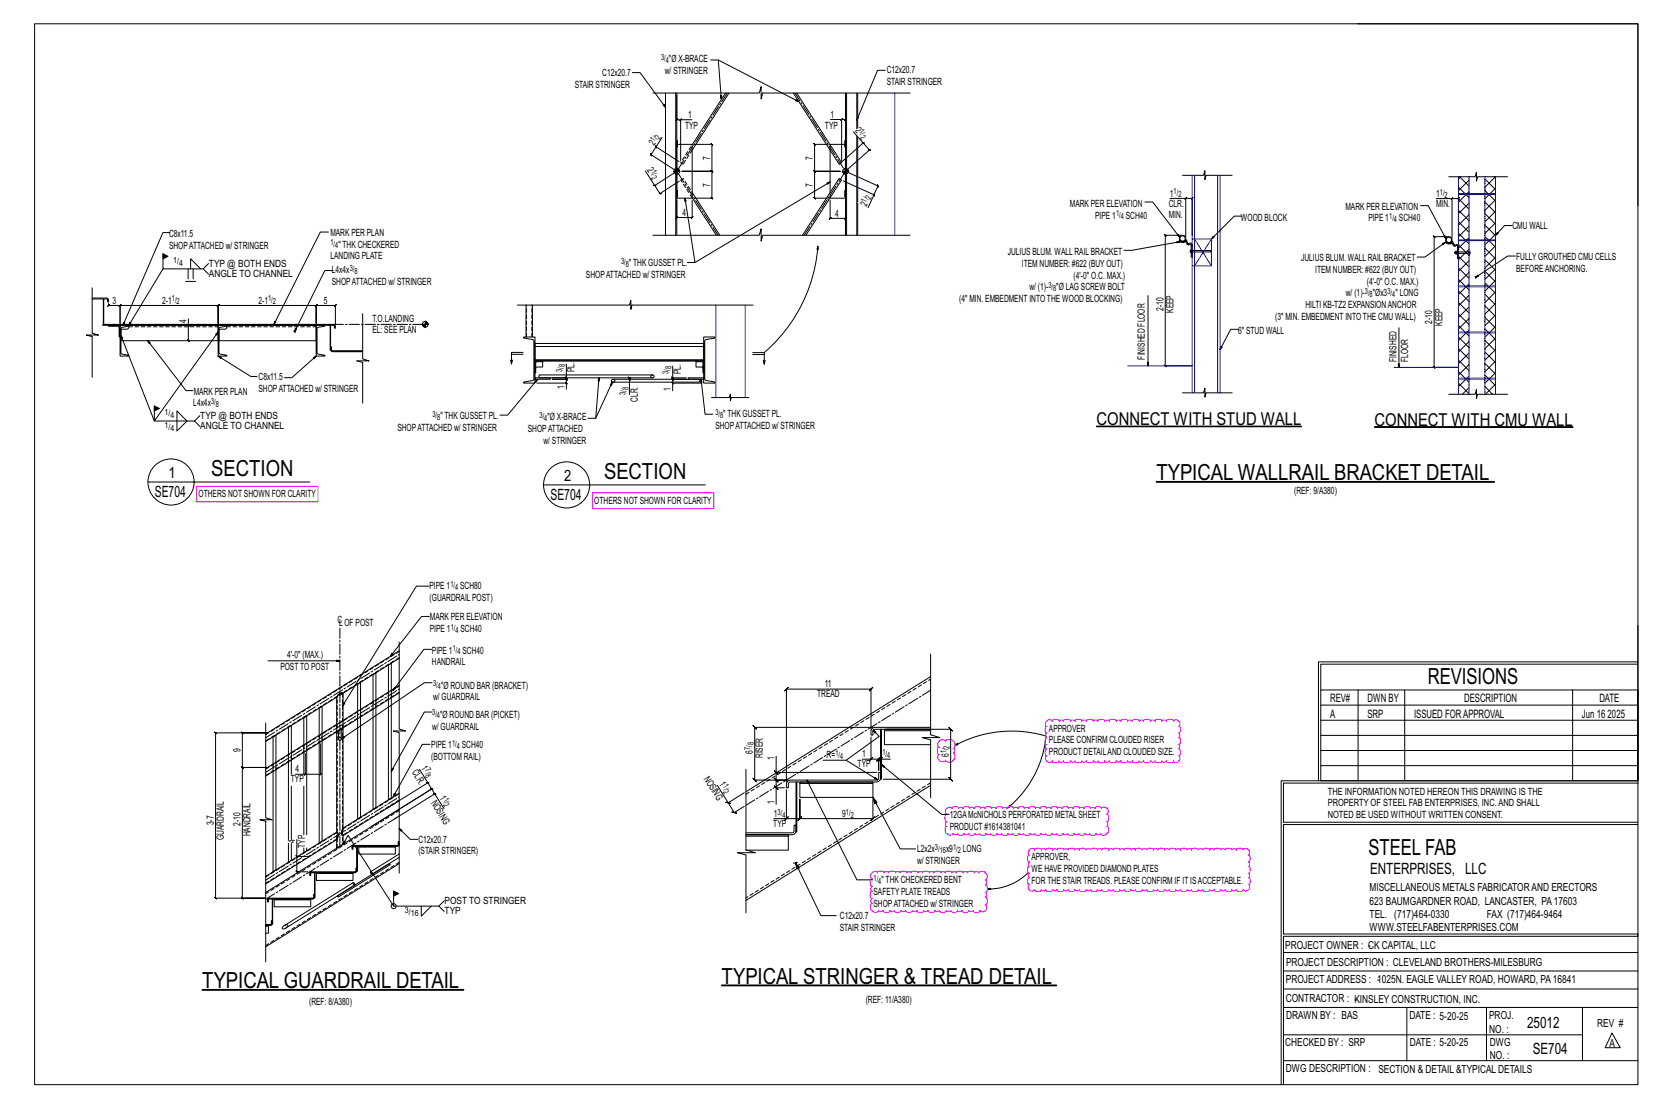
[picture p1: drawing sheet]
<svg xmlns="http://www.w3.org/2000/svg" width="914mm" height="610mm" viewBox="0 0 914 610" stroke-linecap="round" stroke-linejoin="round" font-family="sans-serif">
<g fill="none" stroke="#000" stroke-width=".55">
<path d="M19 13h883v584h-883zM747 13h155v100M348 40h4l14 19M391 33h4l45 23M395 33l2 22M487 39h-4l-11 27M359 51h59l1-3v6l1-3h81M366 51v79M372 51v79M373 52v14h-1l1-1v1h2M373 51v79M399 51l-18 29"/>
<path d="M401 51l-20 32M437 51l25 39h1l-24-39M465 52v14l1-1-1 1h-2M465 51v79M466 51v79M472 51v20M364 76l-3 5 13 8M373 77v4zM373 80h8v29h-8v-1M375 66v-1l-1 1zM381 66h-6v23M382 80h10l-1-1 1 1v14h-1l1 1v-1h-17h17h-1l1 1v-1v15h-1l1 1v-1h-10"/>
<path d="M456 80h-8v-1l1 1h-1v14l1 1-1-1h15h-15l1 1-1-1v15l1 1-1-1h8M457 66h6v23M464 65l-1 1zM465 77v4zM465 80h-8M470 73l5 6-12 11M472 75v55M474 79h2zM475 79l4 4h-1h1l-14 11 18 8 1 1-1-1-2 5M361 80v2zM361 81l-3 4v-1l1 2-1-1 15 9-13 8-5-8M371 94h3"/>
<path d="M371 95l1 1M371 94l2 2M371 94l2 1M372 94l1 1M373 93l1 1M373 94h.1M374 100l-11 7h1l-1-1v1l-3-5M457 83v23M464 94h3M464 95l1 1M464 94l1 2M464 100l17 7-3 7"/>
<path d="M464 94l1 1M465 94v1M465 93l2 1M465 94h1M466 93l1 1M651 97h12v-3v5l1-2h14M798 97h14l1-2v5v-3h17M804 97l5 6M804 97l-1 2M809 99l-6 6M817 99l6 5M823 97v1"/>
<path d="M823 97l-6 6M360 102h1zM373 105v3zM373 110v10h-1l1-1v1h8l1-1-1 1v-10M377 109l6 36M381 106l15 24M381 109l13 21M457 110v10l-1 1 1-1h8v1l1-1h-1v-10M457 100l-74 45h-5M465 105v3zM465 108v1h-8M481 107v1z"/>
<path d="M630 111h5l14 20M644 109h9v21M653 109l-1 1 1-1zM653 109h3v1l1-1h-1v21M684 119h-4l-13 13M782 113h4l10 18M791 109h8v22M799 109v1l1-1zM799 109h4l-1 1 1-1v21l6-5M803 103l6 6M803 109l6 6M803 116l6 6"/>
<path d="M809 118l-6 6M809 112l-6 6M809 106l-6 5M817 111l6 6M817 118l6 5M817 105l6 6M823 116l-6 6M823 110l-6 6M823 104l-6 5M90 140v8h22l3-3M93 128h-3l-22 51M181 128h-5l-25 51"/>
<path d="M359 130h59l1-4v7l1-3h81M442 130l20-32 1 1-19 31M450 136v1zM450 136a86 86 0 0 1-29 58M650 133l-27 5h-4M650 133h-1a2.6 2.6 0 0 0 4 0l1 1-1-2-2 1M650 130h-9v-1l1 1h-1v72v-1l1 1h-1h15M653 134l1 1M654 134h.1M654 134a1.1 1.1 0 0 1 1 0 1.1 1.1 0 0 1 1 1M654 134v1l2-1v1M655 138h1v1h-1v-1h1"/>
<path d="M656 135v7zM656 138h10v1h-10zM796 133l-12 9h-4M796 133a2.6 2.6 0 0 0 3 1h1v-1l-2 1M797 130h-7h-1l1 1v-1v72h-1l1 1v-1h13M800 134l1 2M800 134l1 1M801 135a1.1 1.1 0 0 1 1 0 1.1 1.1 0 0 1 1 0v1M801 135v1l1-1v1M801 139v1M801 139h1M802 138h-1v2h1v-2v2"/>
<path d="M802 136h1v6h-1zM803 135l6 6M803 128l6 6M803 122l6 6M803 140h6M803 139h6M809 139v1v-2v1M809 131l-6 6M809 137l-6 6M817 124l6 6M817 130l6 6M817 137l6 5"/>
<path d="M823 123l-6 6M823 129l-6 6M823 135l-6 6M832 124h-4l-5 6M51 158v25l3 2h-6h3v23M90 148l-19 31M102 155h6M104 148v6M105 148v-5l5 5M106 148v6M112 148l3 3M183 149h-4l-17 34"/>
<path d="M803 154l6 6M803 147l6 6M803 141l6 6M809 144l-6 5M809 150l-6 6M809 156l-6 6M812 152v1M812 153h.1M817 156l6 6M817 149l6 6M817 143l6 6M823 142l-6 6"/>
<path d="M823 148l-6 6M823 154l-6 6M834 141h-4l-18 12M51 164h8l1 1v1h-1v-1h-8M57 179h126a1.2 1.2 0 0 1 2 0 1.2 1.2 0 0 1-1 2v-1l-1-1h-126zM57 165v13zM60 179h6v7l-1-6h-5zM60 167l-1 2 1-1h6v1l1-1h-1v10v-10v1l1-1h-1h54v1l1-1h-1v10v-10v1l1-1h-1h54v1l1-1h-1v10v-10v1l1-1h-1h11l-1 1 1-1v11M66 179h5v1h-4v1v13l4 2h-5zM103 179l1 1zM104 176v12l-1-1 1 1M120 179h5v1h-4v1v13l4 2h-5z"/>
<path d="M174 179h5v1h-4v1v13l4 2h-5zM182 179v14zM200 173v25l3 1h-7l4 1v22M232 179h4M233 179l1 1M233 179h1M234 179h.1M234 178l1 1M234 177l2 2M234 178v1M234 177v3M234 177l2 1"/>
<path d="M285 168h62v-3v5l1-2h67M290 168v18M293 168v18M632 163v39M803 160l6 6M803 167l6 5M803 173l6 6M803 179l6 6M809 175l-6 6M809 163l-6 5M809 169l-6 6M817 168l6 6"/>
<path d="M817 162l6 6M817 175l6 6M823 180l-6 6M823 174l-6 5M823 167l-6 6M823 161l-6 6M67 181h3l1-2h49v9h-53zM81 188l21 27h4M120 196l18 11h3M120 183l-35 49-18-47M121 181h3l1-2h49v9h-53zM162 182v1"/>
<path d="M162 183h1M174 196l-13 12h-4M200 193h-17v-2h-1v2l1 1h17M281 198l1 2M282 195h6M288 194h-6v6v-2M288 186h7v25h-7v-1l5-1h1v-21l-1-1-5-1zM295 198h92v1h-92zM295 191h92v7M299 199h-4v5M299 199h84M383 199h4v6v-1"/>
<path d="M387 186h7l-6 1v1v21l1 1h5v1h-7zM387 191v-2h-92v9M414 194h7v7l-1-3M414 195h7M421 198v3M682 181h-4l-6 12M770 180v22M803 198l6 6M803 192l6 6M803 186l6 5M809 194l-6 6M809 188l-6 6"/>
<path d="M809 182l-6 6M817 181l6 6M817 194l6 6M817 187l6 6M823 186l-6 6M823 193l-6 5M823 199l-6 6M295 208h8v1h-8zM295 203l4-1v-3h-4v6v-1M296 211h16v3M296 209l-17 20h-4M311 210l1 1z"/>
<path d="M311 208l1 1zM312 208v1l-1-1 1 1h-8h8l-1-1 1 1v2M312 201v7h-8M330 208l-2 22h-4M337 210l-9 20M338 209h47a.8 .8 0 0 1 0 1h-47a.8 .8 0 0 1-1-1 .8 .8 0 0 1 1 0 .8 .8 0 0 1 0 1M346 208l1 1zM347 209v8M347 208h-1l1 1v-1v1M359 206a1.1 1.1 0 0 0-1 2 1 1 0 0 0 2 0 1.1 1.1 0 0 0-1-2h-62a.8 .8 0 0 0 0 1 .8 .8 0 0 0 0 1h62M370 210l1 1zM370 208l1 1z"/>
<path d="M370 208v1v-1l1 1h-1h8h-8v-1l1 1h-1v2M370 202v6h8M379 208h8v1h-8zM386 209l2 19h4M386 211h-16v4M387 203l-4-1v-3h4v5M392 219h10v-2v4l1-2h9M651 216h12v-2v5l1-3h14M798 217h14l1-2v4v-2h17M803 211l6 6M803 205l6 5M809 201l-6 6"/>
<path d="M809 207l-6 6M809 213l-4 4M817 206l6 6M817 200l6 6M817 213l5 4M823 212l-5 5M823 205l-6 6M85 224v8h22l3-3M97 226l6 6-6 5zM107 232l3 3M81 265h90M299 267h89"/>
<path d="M236 323h-7l-40 66M236 339h-4l-17 22M220 354v47l3 2h-6h3v78M220 358l-74 46M238 358h-5l-17 22M902 345v85h-197M148 364h39M220 362l-31 20M220 377l-74 46M238 376h-4l-46 31M512 360v45l5 1h-9l4 1v32M512 373l-101 63"/>
<path d="M727 380h175v50h-175zM748 380v50M773 380v50M866 380v50M902 366h-175v14M902 364h-176v66M146 398v52l4 1h-7l3 1v78M160 400v15M167 395v16M169 394v16M185 384l-39 24M189 382l-1-1-2 2-1 1v15"/>
<path d="M189 382h.1M189 382v15M198 394v56l-1 1v-56M198 391v-15l-1 1v15M207 389v56l-2 1v-56M207 386v-16l-2 1v16M215 384v55l-1 1v-55M215 381v-16l-1 1v16M220 382l-74 45M238 392h-4l-19 33M727 397h175M727 388h175"/>
<path d="M118 403l1 1h28h-14v-1l1 1h-1v19v-1l1 1h-1h14h-14v-1l1 1h-1v72v-1l1 1h-1h13h-27l-1-1 1 1v-91zM159 419v43M159 401v15M160 418v8M167 414v12M168 415v11h-5M169 413v47M177 410v16l-1 1 1-1h-9M177 407v56l-1 1v-56M177 404v-15l-1 1v15M185 403v55M186 402v5l1 1 1-1"/>
<path d="M188 401v6M189 401v55l-1 1v3h1v5l3-5 25 39M237 410h-5l-15 29M427 416v9h56M453 419h13l17 10M479 402v-23l1-1-2 2 1-1h-46l1-1-2 2 1-1v52M479 406v12h-4M479 418h5l-1 1 2-2-1 1v6v-6l-1 1 2-2-1 1h1M480 417l-2 2zM481 401h-66l-1-1 2 2-1-1v29l-1-1 2 2-1-1h19M481 402l3 4-18 13M485 402v27z"/>
<path d="M486 417l-2 2zM487 402v8h25M488 402h35l-1-1 2 2-1-1v27l-1-1 2 2-1-1h-37M490 418h-5v6M512 401h-30l-2 1-1 3h2v-3h1h30h-25h25M526 411l1-2v1zM526 411a66 66 0 0 1 50-6 59 59 0 0 1-21 40M727 413h175M727 405h175M152 423v56l-2 1v-56M152 420v-15l-2 1v15M160 433v29"/>
<path d="M167 433v27M169 426l-1 1zM220 437l-31 19M231 424l5 7-23 14M235 431h1zM236 431l2 3h-1l1 1v-1l-34 21M239 437h1zM239 437l-1-3v1l-1-1h1l-17 11M395 433l6 9 9-5M411 424v44l5 2h-10l5 1v32M426 433l2 2zM426 424l2 2z"/>
<path d="M427 425v5l-1-1 2 2-1-1h6h-6l-1-1 2 2-1-1v4M432 434h-5v9M433 435v16h-7M433 431l2-1h48l1-1v-4h1v5l-2 1h-48h-1v3h-1zM438 431h1v27h-1zM440 431h41h-41zM440 431v8h41v-8M444 430l28 55h8M481 439l1 4 1-1-2-3 15 28h8M485 421l33 28h5M512 432l-101 64M705 430v167"/>
<path d="M727 422h175M902 431h-195v22h195M220 456l6 6h4M220 441l-31 19M220 446l-74 45M244 445l-5-8-22 14M399 442h3zM401 442l3 5h-1l3 1-2-1 6-3M411 459h25l1-1v-4h1v5l-2 1h-25h23h-23M434 450l-2 2zM481 440v11l1-1-2 2 1-1h-41l1-1-2 2 1-1v-11v11l1-1-2 2 1-1h-7M556 443v1l-1 1z"/>
<path d="M902 454h-195v60h195v2h-195v81M159 464v11l1-1v-10M163 471l1 1zM163 462v10h8M163 472v8l1 1-1-1h6M167 467v3l2-1v-2M185 462v5M185 462h.1M185 462a3 3 0 0 0 0-4l-39 25M185 462l-39 25M194 466h1h24v-3h1v3h-1h-24l-1 2zM196 466l1 14z"/>
<path d="M198 466h20zM198 466v4h20v-4M220 465h.1M220 470l-16 10v1h1l15-9M220 476l-74 45M434 460v8h-23M438 475l1 4 1-1-2-3 14 29h8M438 475h-1M439 475h-1M147 495h1h24l1-3v3h-1h-24v2h-1zM150 495v14zM151 495l20 1z"/>
<path d="M151 496v3h20v-3M171 480h24l1-2v2l-1 1h-23l-1 1zM173 481v13zM174 481h20zM174 481v4h20v-4M186 493l28-18 1 1-29 18zM217 491v8h25l3-3M232 499v6l5-6M242 499l3 3M544 490l1-1v1zM566 481a31 31 0 0 1-22 9M146 509h3v-2h1l-1 3h-3"/>
<path d="M148 510v4h-2M156 510a1.1 1.1 0 0 0-1 1 1.1 1.1 0 0 0 1 1 1.1 1.1 0 0 0 1-1 1.1 1.1 0 0 0 2-1 1.1 1.1 0 0 0-1-1 1.1 1.1 0 0 0-2 1l38-24 1 1-38 24M707 535h195M707 525h195M707 555h195M707 545h195M774 555v29M818 555v29M871 555v29M707 570h164M887 569l5 8h-8zM707 584h195"/>
<circle cx="373" cy="94" r="1.6"/>
<circle cx="465" cy="94" r="1.6"/>
<circle cx="651" cy="131" r="1.5"/>
<circle cx="651" cy="131" r="1.8"/>
<circle cx="798" cy="132" r="1.8"/>
<circle cx="798" cy="132" r="1.5"/>
<circle cx="234" cy="179" r="1.6"/>
<circle cx="94" cy="265" r="13"/>
<circle cx="312" cy="267" r="13"/>
<circle cx="217" cy="499" r="1.4"/>
</g>
<path d="M108 268h67v8h-67zM326 271h67v9h-67zM577 397l2-1v1a2.1 2.1 0 0 1 4 0 1.5 1.5 0 0 1 3 0 2.1 2.1 0 0 1 3 0 1.5 1.5 0 0 1 3 0 2.1 2.1 0 0 1 4 0 1.4 1.4 0 0 1 2 0 2.1 2.1 0 0 1 4 0 1.4 1.4 0 0 1 2 0 2.1 2.1 0 0 1 4 0 1.5 1.5 0 0 1 3 0 2.1 2.1 0 0 1 3 0 1.5 1.5 0 0 1 3 0 2.1 2.1 0 0 1 4 0 1.4 1.4 0 0 1 2 0 2.1 2.1 0 0 1 4 0 1.5 1.5 0 0 1 3 0 2.1 2.1 0 0 1 3 0 1.5 1.5 0 0 1 3 0 2.1 2.1 0 0 1 4 0 1.4 1.4 0 0 1 2 0 2.1 2.1 0 0 1 4 0 2 2 0 0 1 3 0 2 2 0 0 1 0 3 2.1 2.1 0 0 1 0 4 1.4 1.4 0 0 1 0 2 2.1 2.1 0 0 1 0 4 1.4 1.4 0 0 1 0 2 2.1 2.1 0 0 1 0 4 2 2 0 0 1 0 3 2 2 0 0 1-3 0 2.1 2.1 0 0 1-4 0 1.4 1.4 0 0 1-2 0 2.1 2.1 0 0 1-4 0 1.5 1.5 0 0 1-3 0 2.1 2.1 0 0 1-3 0 1.5 1.5 0 0 1-3 0 2.1 2.1 0 0 1-4 0 1.4 1.4 0 0 1-2 0 2.1 2.1 0 0 1-4 0 1.5 1.5 0 0 1-3 0 2.1 2.1 0 0 1-3 0 1.5 1.5 0 0 1-3 0 2.1 2.1 0 0 1-4 0 1.4 1.4 0 0 1-2 0 2.1 2.1 0 0 1-4 0 1.4 1.4 0 0 1-2 0 2.1 2.1 0 0 1-4 0 1.5 1.5 0 0 1-3 0 2.1 2.1 0 0 1-3 0 1.5 1.5 0 0 1-3 0 2.1 2.1 0 0 1-4 0 2 2 0 0 1-3 0 2 2 0 0 1 0-3 2.1 2.1 0 0 1 0-4 1.4 1.4 0 0 1 0-2 2.1 2.1 0 0 1 0-4 1.4 1.4 0 0 1 0-2 2.1 2.1 0 0 1 0-4 2 2 0 0 1 1-3zM517 408l3-1 1 1a2.6 2.6 0 0 1 4 0l1 2-1 2a1.5 1.5 0 0 1 0 3 2.4 2.4 0 0 1 0 4l-2 1-2-1v-1a2.3 2.3 0 0 1-4 1 2.3 2.3 0 0 1 0-4 2.3 2.3 0 0 1 0-4 2 2 0 0 1 0-3zM521 445a2 2 0 0 1 3 0 2 2 0 0 1 4 0 1.4 1.4 0 0 1 2 0 2 2 0 0 1 4 0 1.4 1.4 0 0 1 2 0 2 2 0 0 1 4 0 1.4 1.4 0 0 1 2 0 2 2 0 0 1 4 0 1.4 1.4 0 0 1 2 0 2 2 0 0 1 4 0 1.4 1.4 0 0 1 2 0 2 2 0 0 1 4 0 1.4 1.4 0 0 1 2 0 2 2 0 0 1 4 0 1.4 1.4 0 0 1 2 0 2 2 0 0 1 4 0 1.5 1.5 0 0 1 3 0 2 2 0 0 1 3 0 1.5 1.5 0 0 1 3 0 2 2 0 0 1 3 0 1.5 1.5 0 0 1 3 0 2 2 0 0 1 3 0 1.5 1.5 0 0 1 3 0 2 2 0 0 1 3 0 1.5 1.5 0 0 1 3 0 2 2 0 0 1 3 0 1.5 1.5 0 0 1 3 0 2 2 0 0 1 3 0 2 2 0 0 1 3 0 2 2 0 0 1 0 3 2.3 2.3 0 0 1 0 4 1.5 1.5 0 0 1 0 3 2.4 2.4 0 0 1 0 4l-2 1h-1v-1l-1 1-2-1v1h-1h-2v-1l-1 1-2-1v1h-1h-2v-1l-2 1-1-1v1h-2h-1v-1l-2 1-1-1v1h-2h-1v-1l-2 1-1-1v1h-2h-1v-1l-2 1-1-1v1h-2h-1v-1l-2 1-1-1v1h-2h-1l-1-1-1 1-1-1v1h-2h-1l-1-1-1 1-1-1v1h-2h-1l-1-1-1 1-1-1v1h-2h-1l-1-1-1 1-1-1v1h-2h-2v-1l-1 1-1-1v1h-2h-2v-1l-1 1-1-1v1h-2h-2v-1v1l-2-1a2.5 2.5 0 0 1-4 0l-1-2 1-2v-1v-2l-1-2 1-1v-1zM566 468a2 2 0 0 1 4 0 2.1 2.1 0 0 1 3 0 1.5 1.5 0 0 1 3 0 2.1 2.1 0 0 1 3 0 1.5 1.5 0 0 1 3 0 2.1 2.1 0 0 1 4 0 1.4 1.4 0 0 1 2 0 2.1 2.1 0 0 1 4 0 1.4 1.4 0 0 1 2 0 2.1 2.1 0 0 1 4 0 1.4 1.4 0 0 1 2 0 2.1 2.1 0 0 1 4 0 1.5 1.5 0 0 1 3 0 2.1 2.1 0 0 1 3 0 1.5 1.5 0 0 1 3 0 2.1 2.1 0 0 1 3 0 1.5 1.5 0 0 1 3 0 2.1 2.1 0 0 1 4 0 1.4 1.4 0 0 1 2 0 2.1 2.1 0 0 1 4 0 1.4 1.4 0 0 1 2 0 2.1 2.1 0 0 1 4 0 1.4 1.4 0 0 1 2 0 2.1 2.1 0 0 1 4 0 1.5 1.5 0 0 1 3 0 2.1 2.1 0 0 1 3 0 1.5 1.5 0 0 1 3 0 2.1 2.1 0 0 1 3 0 1.5 1.5 0 0 1 3 0 2.1 2.1 0 0 1 4 0 1.4 1.4 0 0 1 2 0 2.1 2.1 0 0 1 4 0 1.4 1.4 0 0 1 2 0 2.1 2.1 0 0 1 4 0 1.4 1.4 0 0 1 2 0 2.1 2.1 0 0 1 4 0 1.5 1.5 0 0 1 3 0 2.1 2.1 0 0 1 3 0 2 2 0 0 1 3 0 2 2 0 0 1 0 3 2.1 2.1 0 0 1 0 4 1.4 1.4 0 0 1 0 2 2.1 2.1 0 0 1 0 4 1.4 1.4 0 0 1 0 2 2.1 2.1 0 0 1 0 4 2 2 0 0 1 0 3 2 2 0 0 1-3 0 2.1 2.1 0 0 1-3 0 1.5 1.5 0 0 1-3 0 2.1 2.1 0 0 1-4 0 1.4 1.4 0 0 1-2 0 2.1 2.1 0 0 1-4 0 1.4 1.4 0 0 1-2 0 2.1 2.1 0 0 1-4 0 1.4 1.4 0 0 1-2 0 2.1 2.1 0 0 1-4 0 1.5 1.5 0 0 1-3 0 2.1 2.1 0 0 1-3 0 1.5 1.5 0 0 1-3 0 2.1 2.1 0 0 1-3 0 1.5 1.5 0 0 1-3 0 2.1 2.1 0 0 1-4 0 1.4 1.4 0 0 1-2 0 2.1 2.1 0 0 1-4 0 1.4 1.4 0 0 1-2 0 2.1 2.1 0 0 1-4 0 1.4 1.4 0 0 1-2 0 2.1 2.1 0 0 1-4 0 1.5 1.5 0 0 1-3 0 2.1 2.1 0 0 1-3 0 1.5 1.5 0 0 1-3 0 2.1 2.1 0 0 1-3 0 1.5 1.5 0 0 1-3 0 2.1 2.1 0 0 1-4 0 1.4 1.4 0 0 1-2 0 2.1 2.1 0 0 1-4 0 1.4 1.4 0 0 1-2 0 2.1 2.1 0 0 1-4 0 1.4 1.4 0 0 1-2 0 2.1 2.1 0 0 1-4 0 1.5 1.5 0 0 1-3 0 2.1 2.1 0 0 1-3 0 1.5 1.5 0 0 1-3 0 2.1 2.1 0 0 1-3 0 2 2 0 0 1-3 0 2 2 0 0 1 0-3 2.1 2.1 0 0 1 0-4 1.4 1.4 0 0 1 0-2 2.1 2.1 0 0 1 0-4 1.4 1.4 0 0 1 0-2 2.1 2.1 0 0 1 0-4l-1-1zM480 481a2.1 2.1 0 0 1 3 0 2.1 2.1 0 0 1 4 0 1.4 1.4 0 0 1 2 0 2.1 2.1 0 0 1 4 0 1.4 1.4 0 0 1 2 0 2.1 2.1 0 0 1 4 0 1.5 1.5 0 0 1 3 0 2.1 2.1 0 0 1 3 0 1.5 1.5 0 0 1 3 0 2.1 2.1 0 0 1 4 0 1.4 1.4 0 0 1 2 0 2.1 2.1 0 0 1 4 0 1.4 1.4 0 0 1 2 0 2.1 2.1 0 0 1 4 0 1.4 1.4 0 0 1 2 0 2.1 2.1 0 0 1 4 0 1.5 1.5 0 0 1 3 0 2.1 2.1 0 0 1 3 0 1.5 1.5 0 0 1 3 0 2.3 2.3 0 0 1 4 0v2v1l-1 1 1 1-1 1 1 1 1 1-1 2h-1l1 2-1 1h1l1 2-1 2a2.2 2.2 0 0 1-1 3 2.2 2.2 0 0 1-2 0 2.1 2.1 0 0 1-4 0 1.5 1.5 0 0 1-3 0 2.1 2.1 0 0 1-3 0 1.5 1.5 0 0 1-3 0 2.1 2.1 0 0 1-4 0 1.4 1.4 0 0 1-2 0 2.1 2.1 0 0 1-4 0 1.4 1.4 0 0 1-2 0 2.1 2.1 0 0 1-4 0 1.5 1.5 0 0 1-3 0 2.1 2.1 0 0 1-3 0 1.5 1.5 0 0 1-3 0 2.1 2.1 0 0 1-3 0 1.5 1.5 0 0 1-3 0 2.1 2.1 0 0 1-4 0 1.4 1.4 0 0 1-2 0 2.1 2.1 0 0 1-4 0 1.4 1.4 0 0 1-2 0 2.3 2.3 0 0 1-4 0l-1-2v-1h1l-1-2 1-1h-1v-2v-2h1l-1-2 1-1h-1v-2v-2h1l-1-1z" fill="none" stroke="#f0f" stroke-width=".55"/>
<path d="M90 140l3 1-3 2zM85 224l3 1-3 1zM604 235h113zM757 235h109zM637 265h186v1h-186zM217 491l2 1-2 1zM111 545h144h-144zM397 542h185v1h-185z" fill="#000" stroke="#000" stroke-width=".55"/>
<g fill="none" stroke="#00f" stroke-width=".55">
<path d="M472 51v20M493 51v79M472 75v36M656 97v119M658 97v119M670 97v119M672 97v119M803 97v120M809 97v120M817 97v120M823 97v120M472 112v18"/>
<path d="M803 107h20M656 132h11v14h-11M658 132l9 14M667 132l-9 14M803 132h20M803 133h20M803 157h20M803 158h20M394 168v51M410 168v51M803 183h20M621 202h35"/>
<path d="M767 202h36M803 208h20M803 209h20"/>
</g>
<g fill="none" stroke="#000" stroke-width=".55" stroke-dasharray="2 1.4">
<path d="M373 80h.1M465 80v1M465 80h.1M373 81v-1M375 99l1-1 5 8M376 90h-1l6-10M381 83l-5 7M457 83v-3M373 107h.1M381 109l-6-10M457 109v-3M465 107h.1"/>
<path d="M650 133h1M655 138h1M656 138h.1M656 135h.1M656 139h.1M656 138v1zM796 133l2 1M801 140v-1M801 139h1M802 140v-2M802 140v-1M802 139h.1"/>
<path d="M802 139h1M802 136h1M802 140h.1M802 139h1h-1M803 136h-1M803 140h-1v-1h1M803 139l-1 1M803 140h-1M803 139h-1M809 140v-1M809 139h.1M71 180h49"/>
<path d="M125 180h49M290 186v-18M293 186v-18M220 362l-31 20M185 399h.1M185 400v-1M185 384h.1M186 383l-40 25M186 384h.1M187 382h1M188 382h.1M188 382h1"/>
<path d="M189 382v18M189 382l-3 1M189 382h.1M189 382l-4 2M189 397h.1M189 397v1M189 400h.1M189 399v1M189 398v1M197 395v-2M197 393v-1M197 393h.1"/>
<path d="M198 394h.1M198 391v1M198 393v1M198 392v1M205 390v-2M205 387h.1M205 388v-1M205 388h.1M207 389h.1M207 386v1M207 388v1M207 388h.1"/>
<path d="M207 387v1M214 385v-2M214 382h.1M214 383v-1M215 383v1M215 381v1M215 383h.1M215 382v1M220 381l-74 46M146 405l74-46M159 419v-2M159 416h.1"/>
<path d="M159 417v-1M159 417h.1M160 418h.1M160 415v1M160 417v1M160 417h.1M160 416v1M167 414v-2M167 411h.1M167 412v-1M169 412v1M169 410v1"/>
<path d="M169 412h.1M169 411v1M176 408v-1M176 406v-1M176 406h.1M176 407v-1M177 407h.1M177 404v2M177 406v1M177 406h.1M185 403h.1M185 403v-2"/>
<path d="M185 400h.1M185 401v-1M186 407h.1M187 406l-1 1M188 407l-1-1M189 400v65M189 400v1M146 424l74-46M150 424v-2M150 422v-1M150 422h.1M152 423h.1"/>
<path d="M152 420v1M152 422v1M152 421v1M411 437l101-63M512 431l-101 63M185 458h.1M185 459h1M186 459h.1M186 458v-74l1-2M186 459v1M186 460v1M188 459h.1"/>
<path d="M188 459v-1M188 458h.1M189 457h.1M189 457l-1 1M189 460l-1-1M189 457v-1M189 456v1M189 456h.1M189 456l31-19M189 460h.1M189 456v4M220 441l-31 19"/>
<path d="M185 462h.1M185 462v-3M185 462l-39 24M186 462h-1M186 467v-5M186 462v-4M186 461v1M186 461h.1M220 475l-74 46M146 492l74-46M146 483l39-25M194 486l1 1"/>
<path d="M195 487h.1M205 481l-1-1M205 481h.1"/>
</g>
<path d="M803 97h6v120h-6zM817 97h6v120h-6z" fill="none" stroke="#000" stroke-width=".55" stroke-dasharray="0 1"/>
<path d="M400 51l-27 43 22 36M443 130l22-36-27-43M183 179h51M146 406l74-46M146 425l74-46M411 443l101-63M187 466v-120M194 467v-1h1M146 495l74-46M146 485l74-46M147 496v-1h1M171 481v-1h1" fill="none" stroke="#000" stroke-width=".55" stroke-dasharray="5.8 1 1 1"/>
<g font-size="12.2">
<text x="116" y="262">SECTION</text>
<text x="333" y="264">SECTION</text>
<text x="637" y="264">TYPICAL WALLRAIL BRACKET DETAIL</text>
<text x="786" y="377">REVISIONS</text>
<text x="753" y="471">STEEL FAB</text>
<text x="111" y="544">TYPICAL GUARDRAIL DETAIL</text>
<text x="397" y="542">TYPICAL STRINGER &amp; TREAD DETAIL</text>
</g>
<g font-size="9.8">
<text x="604" y="234">CONNECT WITH STUD WALL</text>
<text x="757" y="234">CONNECT WITH CMU WALL</text>
</g>
<g font-size="8.6">
<text x="93" y="263">1</text>
<text x="311" y="265">2</text>
<text x="85" y="274">SE704</text>
<text x="303" y="275">SE704</text>
<text x="754" y="481">ENTERPRISES, LLC</text>
<text x="841" y="566">25012</text>
<text x="844" y="580">SE704</text>
</g>
<g font-size="6.4">
<text x="732" y="386">REV#</text>
<text x="753" y="386">DWN BY</text>
<text x="806" y="386">DESCRIPTION</text>
<text x="880" y="386">DATE</text>
<text x="732" y="395">A</text>
<text x="753" y="395">SRP</text>
<text x="778" y="395">ISSUED FORAPPROVAL</text>
<text x="871" y="395">Jun 16</text>
<text x="885" y="395">2025</text>
</g>
<g font-size="6.1">
<text x="754" y="491">MISCELLANEOUS METALS FABRICATORAND ERECTORS</text>
<text x="754" y="498">623 BAUMGARDNER ROAD, LANCASTER, PA17603</text>
<text x="754" y="505">TEL. (717)464-0330</text>
<text x="819" y="505">FAX (717)464-9464</text>
<text x="754" y="513">WWW.STEELFABENTERPRISES.COM</text>
<text x="708" y="523">PROJECT OWNER : -CK CAPITAL, LLC</text>
<text x="708" y="532">PROJECT DESCRIPTION : CLEVELAND BROTHERS-MILESBURG</text>
<text x="708" y="541">PROJECTADDRESS : -1025N. EAGLE VALLEY ROAD, HOWARD, PA16841</text>
<text x="708" y="552">CONTRACTOR : -KINSLEY CONSTRUCTION, INC.</text>
<text x="708" y="561">DRAWN BY : BAS</text>
<text x="776" y="561">DATE : 5-20-25</text>
<text x="820" y="561">PROJ.</text>
<text x="820" y="569">NO. :</text>
<text x="879" y="566">REV #</text>
<text x="708" y="576">CHECKED BY : SRP</text>
<text x="776" y="576">DATE : 5-20-25</text>
<text x="820" y="576">DWG</text>
<text x="886" y="577">A</text>
<text x="820" y="583">NO. :</text>
<text x="708" y="590">DWG DESCRIPTION : SECTION &amp; DETAIL &amp;TYPICAL DETAILS</text>
</g>
<g font-size="5.5">
<text x="368" y="34">&quot;Ø X-BRACE</text>
<text x="332" y="42">C12x20.7</text>
<text x="366" y="41">w/ STRINGER</text>
<text x="488" y="40">C12x20.7</text>
<text x="488" y="47">STAIR STRINGER</text>
<text x="316" y="48">STAIR STRINGER</text>
<text x="379" y="65">1</text>
<text x="457" y="65">1</text>
<text x="377" y="71">TYP</text>
<text x="454" y="71">TYP</text>
<text x="471" y="72" transform="rotate(48 471 72)">2</text>
<text x="360" y="81" transform="rotate(-57 360 81)">2</text>
<text x="391" y="88" transform="rotate(-90 391 88)">7</text>
<text x="447" y="88" transform="rotate(-90 447 88)">7</text>
<text x="356" y="94" transform="rotate(57 356 94)">2</text>
<text x="391" y="103" transform="rotate(-90 391 103)">7</text>
<text x="447" y="103" transform="rotate(-90 447 103)">7</text>
<text x="477" y="114" transform="rotate(-66 477 114)">2</text>
<text x="589" y="114">MARK PER ELEVATION</text>
<text x="643" y="114">CLR.</text>
<text x="644" y="108">1</text>
<text x="791" y="108">1</text>
<text x="791" y="114">MIN.</text>
<text x="376" y="119">4</text>
<text x="460" y="119">4</text>
<text x="741" y="116">MARK PER ELEVATION</text>
<text x="603" y="120">PIPE 1</text>
<text x="620" y="120">SCH40</text>
<text x="643" y="120">MIN.</text>
<text x="683" y="122">WOOD BLOCK</text>
<text x="753" y="122">PIPE 1</text>
<text x="770" y="122">SCH40</text>
<text x="93" y="130">C8x11.5</text>
<text x="182" y="130">MARK PER PLAN</text>
<text x="833" y="126">CMU WALL</text>
<text x="93" y="137">SHOPATTACHED w/ STRINGER</text>
<text x="186" y="136">&quot; THK CHECKERED</text>
<text x="182" y="143">LANDING PLATE</text>
<text x="555" y="140">JULIUS BLUM. WALLRAILBRACKET</text>
<text x="716" y="144">JULIUS BLUM. WALLRAILBRACKET</text>
<text x="835" y="143">FULLYGROUTHED CMU CELLS</text>
<text x="115" y="147">TYP @ BOTH ENDS</text>
<text x="346" y="146">&quot; THK GUSSET PL.</text>
<text x="563" y="147">ITEM NUMBER: #622 (BUYOUT)</text>
<text x="835" y="150">BEFOREANCHORING.</text>
<text x="115" y="153">ANGLE TO CHANNEL</text>
<text x="183" y="150">L4x4x</text>
<text x="323" y="153">SHOPATTACHED w/ STRINGER</text>
<text x="591" y="153">(4'-0&quot; O.C. MAX.)</text>
<text x="724" y="150">ITEM NUMBER: #622 (BUYOUT)</text>
<text x="183" y="157">SHOPATTACHED w/ STRINGER</text>
<text x="567" y="160">w/ (1)-</text>
<text x="581" y="160">&quot;Ø LAG SCREW BOLT</text>
<text x="753" y="157">(4'-0&quot; O.C. MAX.)</text>
<text x="62" y="167">3</text>
<text x="89" y="167">2-1</text>
<text x="142" y="167">2-1</text>
<text x="178" y="167">5</text>
<text x="528" y="166">(4&quot; MIN. EMBEDMENT INTO THE WOOD BLOCKING)</text>
<text x="741" y="163">w/ (1)-</text>
<text x="756" y="163">&quot;Øx3</text>
<text x="768" y="163">&quot; LONG</text>
<text x="640" y="171" transform="rotate(-90 640 171)">2-10</text>
<text x="646" y="172" transform="rotate(-90 646 172)">KEEP</text>
<text x="719" y="170">HILTI KB-TZ2 EXPANSIONANCHOR</text>
<text x="103" y="178" transform="rotate(-90 103 178)">4</text>
<text x="205" y="177">T.O.LANDING</text>
<text x="702" y="176">(3&quot; MIN. EMBEDMENT INTO THE CMU WALL)</text>
<text x="789" y="178" transform="rotate(-90 789 178)">2-10</text>
<text x="794" y="179" transform="rotate(-90 794 179)">KEEP</text>
<text x="205" y="184">EL: SEE PLAN</text>
<text x="682" y="184">6&quot; STUD WALL</text>
<text x="630" y="198" transform="rotate(-90 630 198)">FINISHED FLOOR</text>
<text x="769" y="200" transform="rotate(-90 769 200)">FINISHED</text>
<text x="775" y="200" transform="rotate(-90 775 200)">FLOOR</text>
<text x="142" y="209">C8x11.5</text>
<text x="316" y="205" transform="rotate(-90 316 205)">PL.</text>
<text x="375" y="206" transform="rotate(-90 375 206)">PL.</text>
<text x="311" y="214" transform="rotate(-90 311 214)">1</text>
<text x="369" y="215" transform="rotate(-90 369 215)">1</text>
<text x="107" y="218">MARK PER PLAN</text>
<text x="142" y="216">SHOPATTACHED w/ STRINGER</text>
<text x="351" y="221" transform="rotate(-90 351 221)">CLR.</text>
<text x="106" y="224">L4x4x</text>
<text x="110" y="231">TYP @ BOTH ENDS</text>
<text x="242" y="231">&quot; THK GUSSET PL.</text>
<text x="301" y="231">&quot;Ø X-BRACE</text>
<text x="398" y="230">&quot; THK GUSSET PL.</text>
<text x="110" y="236">ANGLE TO CHANNEL</text>
<text x="219" y="237">SHOPATTACHED w/ STRINGER</text>
<text x="291" y="238">SHOPATTACHED</text>
<text x="394" y="236">SHOPATTACHED w/ STRINGER</text>
<text x="299" y="244">w/ STRINGER</text>
<text x="109" y="274">OTHERS NOT SHOWN FOR CLARITY</text>
<text x="712" y="272">(REF: 9/A380)</text>
<text x="327" y="278">OTHERS NOT SHOWN FOR CLARITY</text>
<text x="236" y="324">PIPE 1</text>
<text x="253" y="324">SCH80</text>
<text x="236" y="331">(GUARDRAILPOST)</text>
<text x="237" y="342">MARK PER ELEVATION</text>
<text x="186" y="343">C</text>
<text x="187" y="345">LOF POST</text>
<text x="237" y="348">PIPE 1</text>
<text x="254" y="348">SCH40</text>
<text x="238" y="360">PIPE 1</text>
<text x="255" y="360">SCH40</text>
<text x="158" y="362">4'-0&quot; (MAX.)</text>
<text x="154" y="369">POSTTO POST</text>
<text x="238" y="366">HANDRAIL</text>
<text x="243" y="379">&quot;Ø ROUND BAR (BRACKET)</text>
<text x="454" y="378">11</text>
<text x="238" y="386">w/ GUARDRAIL</text>
<text x="450" y="384">TREAD</text>
<text x="242" y="395">&quot;Ø ROUND BAR (PICKET)</text>
<text x="238" y="402">w/ GUARDRAIL</text>
<text x="577" y="403">APPROVER</text>
<text x="237" y="412">PIPE 1</text>
<text x="254" y="412">SCH40</text>
<text x="577" y="409">PLEASE CONFIRM CLOUDED RISER</text>
<text x="132" y="414" transform="rotate(-90 132 414)">9</text>
<text x="237" y="418">(BOTTOM RAIL)</text>
<text x="414" y="415" transform="rotate(-90 414 415)">6</text>
<text x="420" y="418" transform="rotate(-90 420 418)">RISER</text>
<text x="426" y="419" transform="rotate(-90 426 419)">1</text>
<text x="455" y="418">R=</text>
<text x="475" y="417">1</text>
<text x="522" y="417" transform="rotate(-90 522 417)">6</text>
<text x="577" y="416">PRODUCT DETAILAND CLOUDED SIZE.</text>
<text x="163" y="425">4</text>
<text x="227" y="425" transform="rotate(58 227 425)">CLR.</text>
<text x="232" y="423" transform="rotate(58 232 423)">1</text>
<text x="472" y="423">TYP</text>
<text x="160" y="431">TYP</text>
<text x="387" y="429" transform="rotate(58 387 429)">NOSING</text>
<text x="396" y="432" transform="rotate(58 396 432)">1</text>
<text x="731" y="438">THE INFORMATION NOTED HEREON THIS DRAWING IS THE</text>
<text x="237" y="442" transform="rotate(58 237 442)">NOSING</text>
<text x="242" y="439" transform="rotate(58 242 439)">1</text>
<text x="426" y="443" transform="rotate(-90 426 443)">1</text>
<text x="426" y="450">1</text>
<text x="464" y="450">9</text>
<text x="731" y="444">PROPERTY OF STEEL FAB ENTERPRISES, INC.AND SHALL</text>
<text x="118" y="454" transform="rotate(-90 118 454)">3-7</text>
<text x="132" y="455" transform="rotate(-90 132 455)">2-10</text>
<text x="426" y="455">TYP</text>
<text x="523" y="450">12GAMcNICHOLS PERFORATED METALSHEET</text>
<text x="731" y="451">NOTED BE USED WITHOUT WRITTEN CONSENT.</text>
<text x="138" y="461" transform="rotate(-90 138 461)">HANDRAIL</text>
<text x="523" y="457">PRODUCT #1614381041</text>
<text x="123" y="463" transform="rotate(-90 123 463)">GUARDRAIL</text>
<text x="162" y="464" transform="rotate(-90 162 464)">4</text>
<text x="168" y="467" transform="rotate(-90 168 467)">TYP</text>
<text x="230" y="464">C12x20.7</text>
<text x="230" y="471">(STAIR STRINGER)</text>
<text x="505" y="469">L2x2x</text>
<text x="521" y="469">x9</text>
<text x="530" y="469">LONG</text>
<text x="568" y="474">APPROVER,</text>
<text x="505" y="476">w/ STRINGER</text>
<text x="568" y="480">WE HAVE PROVIDED DIAMOND PLATES</text>
<text x="485" y="486">&quot; THK CHECKERED BENT</text>
<text x="568" y="487">FOR THE STAIR TREADS. PLEASE CONFIRM IF IT ISACCEPTABLE.</text>
<text x="245" y="498">POST TO STRINGER</text>
<text x="481" y="493">SAFETYPLATETREADS</text>
<text x="245" y="504">TYP</text>
<text x="481" y="499">SHOPATTACHED w/ STRINGER</text>
<text x="462" y="506">C12x20.7</text>
<text x="462" y="513">STAIR STRINGER</text>
<text x="170" y="553">(REF: 8/A380)</text>
<text x="477" y="552">(REF: 11/A380)</text>
</g>
<g font-size="4.7">
<text x="364" y="33">3/</text>
<text x="367" y="35">4</text>
<text x="363" y="77" transform="rotate(-57 363 77)">2</text>
<text x="473" y="73" transform="rotate(48 473 73)">1/</text>
<text x="473" y="76" transform="rotate(48 473 76)">2</text>
<text x="360" y="78" transform="rotate(-57 360 78)">1/</text>
<text x="358" y="95" transform="rotate(57 358 95)">1/</text>
<text x="358" y="98" transform="rotate(57 358 98)">2</text>
<text x="646" y="107">1/</text>
<text x="793" y="107">1/</text>
<text x="477" y="112" transform="rotate(-66 477 112)">1/</text>
<text x="479" y="110" transform="rotate(-66 479 110)">2</text>
<text x="649" y="109">2</text>
<text x="795" y="109">2</text>
<text x="614" y="119">1/</text>
<text x="617" y="121">4</text>
<text x="765" y="121">1/</text>
<text x="767" y="122">4</text>
<text x="182" y="135">1/</text>
<text x="185" y="137">4</text>
<text x="95" y="145">1/</text>
<text x="99" y="146">4</text>
<text x="193" y="149">3/</text>
<text x="342" y="145">3/</text>
<text x="345" y="147">8</text>
<text x="195" y="151">8</text>
<text x="577" y="159">3/</text>
<text x="580" y="160">8</text>
<text x="95" y="166">1/</text>
<text x="97" y="168">2</text>
<text x="148" y="166">1/</text>
<text x="150" y="168">2</text>
<text x="751" y="162">3/</text>
<text x="754" y="164">8</text>
<text x="764" y="162">3/</text>
<text x="766" y="164">4</text>
<text x="311" y="202" transform="rotate(-90 311 202)">8</text>
<text x="370" y="203" transform="rotate(-90 370 203)">8</text>
<text x="310" y="205" transform="rotate(-90 310 205)">3/</text>
<text x="368" y="206" transform="rotate(-90 368 206)">3/</text>
<text x="346" y="215" transform="rotate(-90 346 215)">8</text>
<text x="344" y="217" transform="rotate(-90 344 217)">3/</text>
<text x="116" y="222">3/</text>
<text x="119" y="224">8</text>
<text x="91" y="228">1/</text>
<text x="94" y="230">4</text>
<text x="238" y="230">3/</text>
<text x="241" y="231">8</text>
<text x="297" y="230">3/</text>
<text x="300" y="232">4</text>
<text x="394" y="229">3/</text>
<text x="396" y="230">8</text>
<text x="91" y="236">1/</text>
<text x="94" y="237">4</text>
<text x="248" y="323">1/</text>
<text x="251" y="325">4</text>
<text x="248" y="347">1/</text>
<text x="251" y="349">4</text>
<text x="249" y="359">1/</text>
<text x="252" y="360">4</text>
<text x="238" y="378">3/</text>
<text x="241" y="380">4</text>
<text x="238" y="394">3/</text>
<text x="241" y="396">4</text>
<text x="249" y="411">1/</text>
<text x="252" y="412">4</text>
<text x="413" y="413" transform="rotate(-90 413 413)">7/</text>
<text x="415" y="410" transform="rotate(-90 415 410)">8</text>
<text x="523" y="412" transform="rotate(-90 523 412)">2</text>
<text x="460" y="416">1/</text>
<text x="462" y="418">4</text>
<text x="486" y="416">1/</text>
<text x="488" y="417">4</text>
<text x="521" y="415" transform="rotate(-90 521 415)">1/</text>
<text x="234" y="424" transform="rotate(58 234 424)">7/</text>
<text x="234" y="427" transform="rotate(58 234 427)">8</text>
<text x="398" y="436" transform="rotate(58 398 436)">2</text>
<text x="398" y="433" transform="rotate(58 398 433)">1/</text>
<text x="244" y="443" transform="rotate(58 244 443)">2</text>
<text x="244" y="440" transform="rotate(58 244 440)">1/</text>
<text x="428" y="449">3/</text>
<text x="466" y="449">1/</text>
<text x="431" y="450">4</text>
<text x="468" y="450">2</text>
<text x="515" y="468">3/</text>
<text x="517" y="470">16</text>
<text x="525" y="468">1/</text>
<text x="527" y="470">2</text>
<text x="481" y="485">1/</text>
<text x="484" y="487">4</text>
<text x="223" y="503">3/</text>
<text x="226" y="504">16</text>
</g>
</svg>
